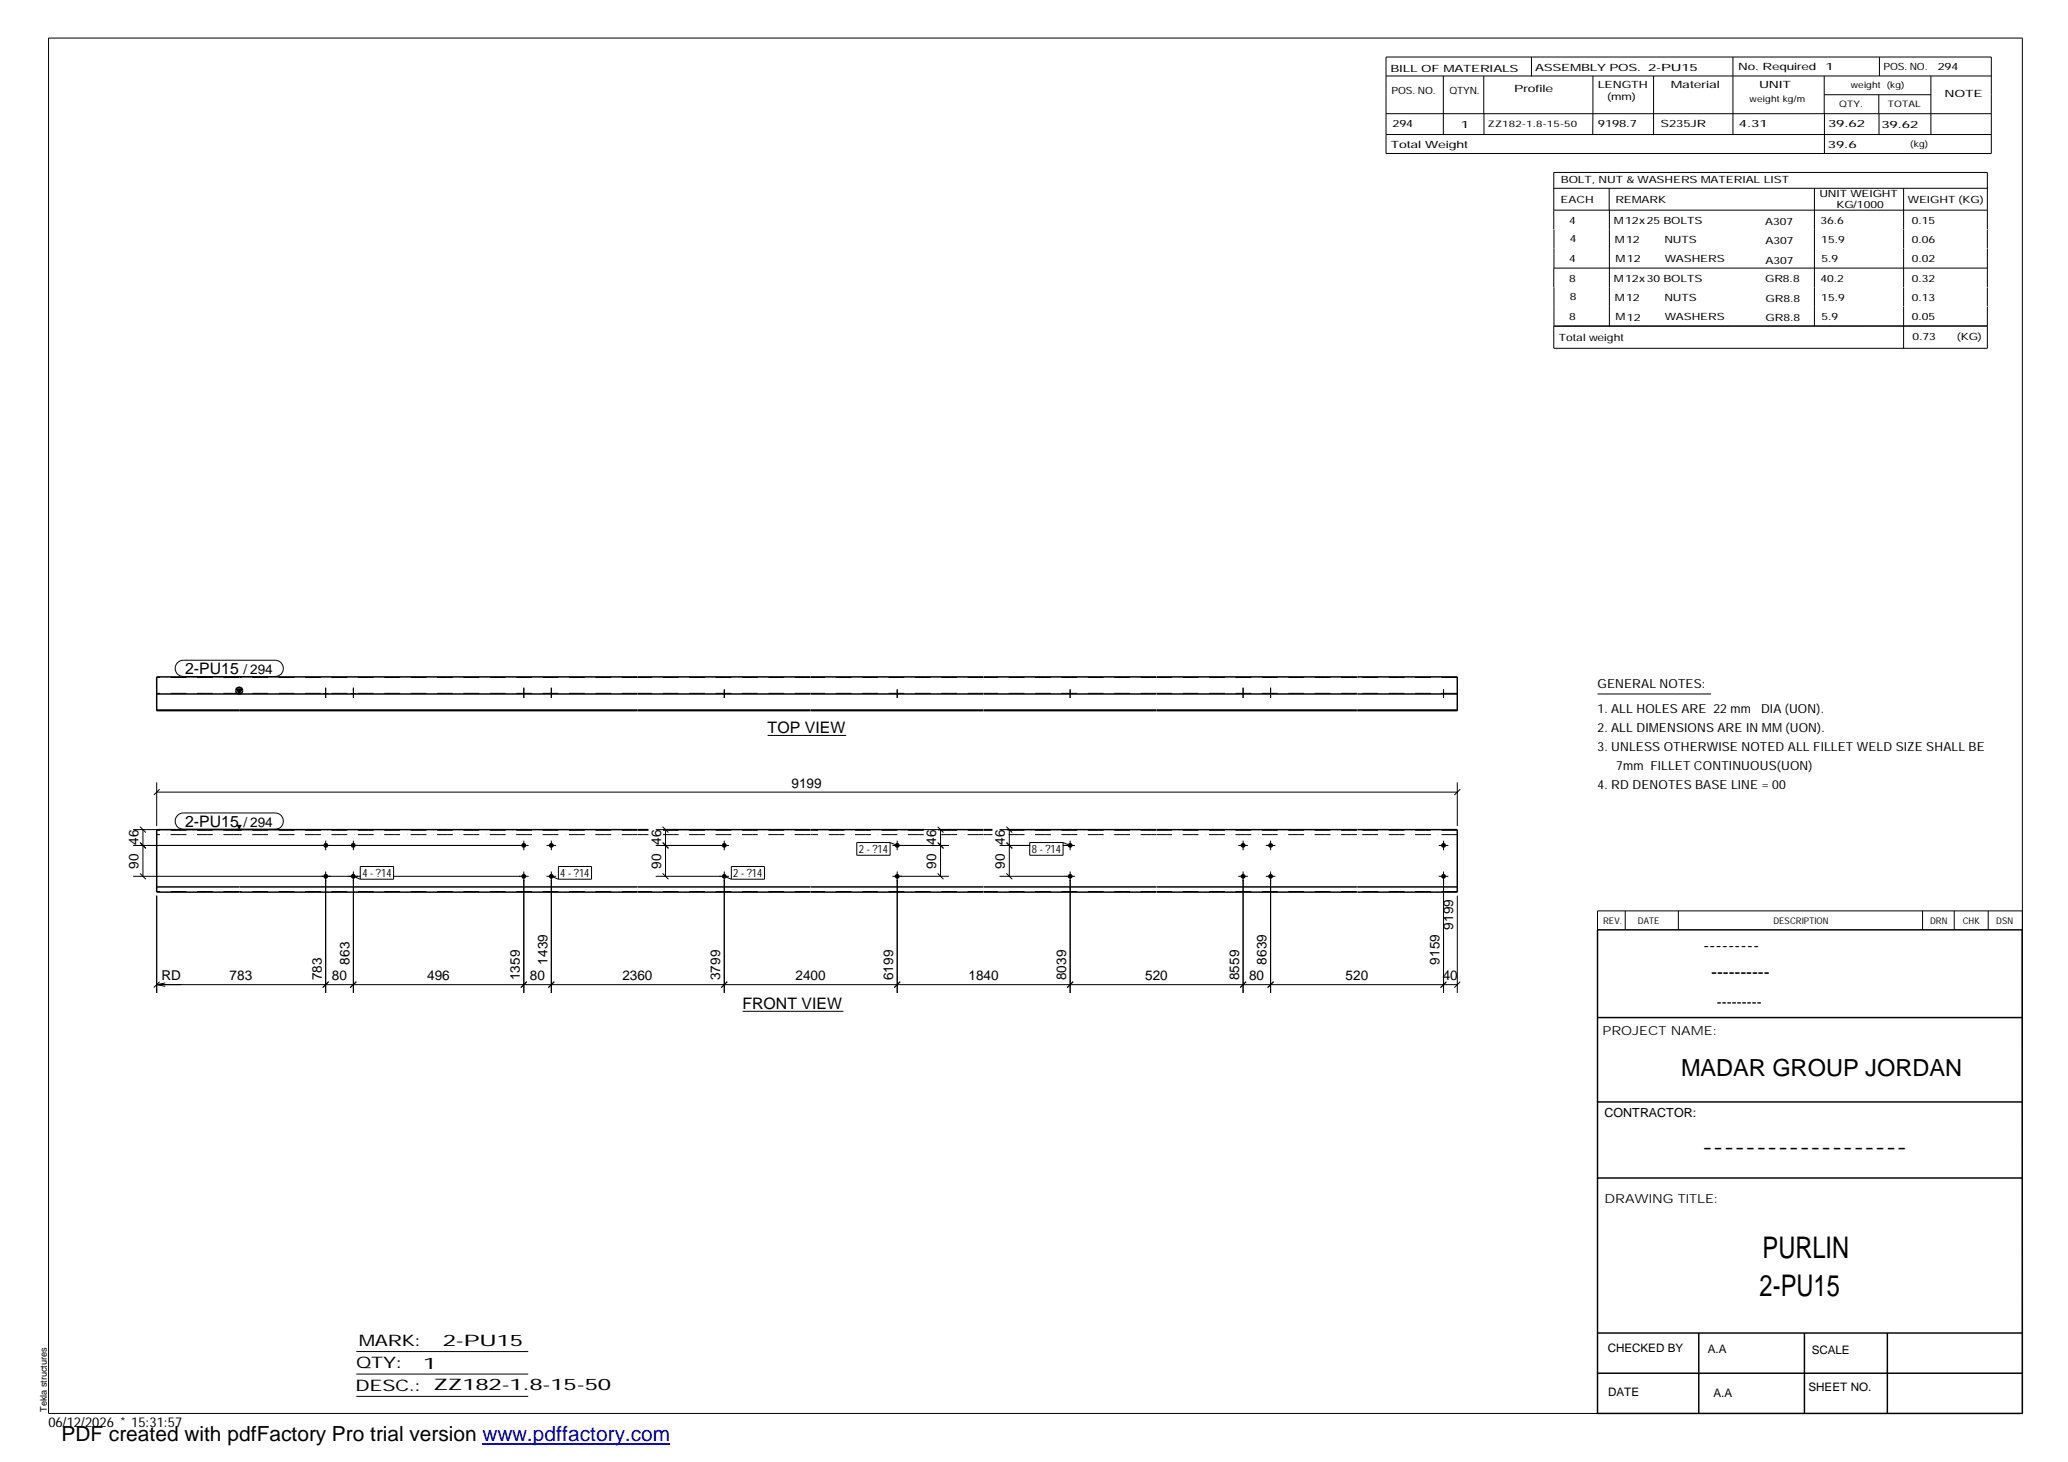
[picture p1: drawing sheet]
<svg xmlns="http://www.w3.org/2000/svg" width="420mm" height="297mm" viewBox="0 0 420 297" stroke-linecap="round" stroke-linejoin="round" font-family="sans-serif">
<g fill="#000">
<path d="M48 140h1.1l-.5 1zM48 167.6h1.1l-.5 1z"/>
<path d="M65.7 140.9h1v.1h-1z" fill-rule="evenodd"/>
<path d="M65.7 140.9h1v.1h-1z" fill-rule="evenodd"/>
<path d="M71.3 140.9h1v.1h-1z" fill-rule="evenodd"/>
<path d="M71.3 140.9h1v.1h-1z" fill-rule="evenodd"/>
<path d="M105.9 140.9h1v.1h-1z" fill-rule="evenodd"/>
<path d="M105.9 140.9h1v.1h-1z" fill-rule="evenodd"/>
<path d="M111.5 140.9h1v.1h-1z" fill-rule="evenodd"/>
<path d="M111.5 140.9h1v.1h-1z" fill-rule="evenodd"/>
<path d="M146.6 140.9h1v.1h-1z" fill-rule="evenodd"/>
<path d="M146.6 140.9h1v.1h-1z" fill-rule="evenodd"/>
<path d="M181.8 140.9h1v.1h-1z" fill-rule="evenodd"/>
<path d="M181.8 140.9h1v.1h-1z" fill-rule="evenodd"/>
<path d="M216.9 140.9h1v.1h-1z" fill-rule="evenodd"/>
<path d="M216.9 140.9h1v.1h-1z" fill-rule="evenodd"/>
<path d="M252.1 140.9h1v.1h-1z" fill-rule="evenodd"/>
<path d="M252.1 140.9h1v.1h-1z" fill-rule="evenodd"/>
<path d="M257.6 140.9h1.1v.1h-1.1z" fill-rule="evenodd"/>
<path d="M257.6 140.9h1.1v.1h-1.1z" fill-rule="evenodd"/>
<path d="M292.8 140.9h1v.1h-1z" fill-rule="evenodd"/>
<path d="M292.8 140.9h1v.1h-1z" fill-rule="evenodd"/>
<circle cx="66.2" cy="178" r=".5"/>
<circle cx="66.2" cy="171.8" r=".49"/>
<circle cx="71.8" cy="178" r=".5"/>
<circle cx="71.8" cy="171.8" r=".49"/>
<circle cx="106.4" cy="171.8" r=".49"/>
<circle cx="106.4" cy="178" r=".49"/>
<circle cx="112" cy="171.8" r=".49"/>
<circle cx="112" cy="178" r=".49"/>
<circle cx="147.1" cy="171.8" r=".49"/>
<circle cx="147.2" cy="178" r=".49"/>
<circle cx="182.3" cy="178" r=".5"/>
<circle cx="182.3" cy="171.8" r=".49"/>
<circle cx="217.4" cy="178" r=".5"/>
<circle cx="217.4" cy="171.8" r=".49"/>
<circle cx="252.5" cy="178" r=".5"/>
<circle cx="252.6" cy="171.8" r=".49"/>
<circle cx="258.1" cy="178" r=".5"/>
<circle cx="258.1" cy="171.8" r=".49"/>
<circle cx="293.3" cy="171.8" r=".49"/>
<circle cx="293.3" cy="178" r=".49"/>
</g>
<g fill="none" stroke="#000" stroke-width=".2">
<path d="M9.9 7.7h401v279.5h-401zM281.6 11.6h123v19.6h-123zM281.6 15.4h123M293.2 15.4v11.9M301.5 15.4v7.7M311.1 11.6v3.9M323.6 15.4v11.9M336 15.4v11.9M352.1 11.6v15.7M370.6 15.4v7.7M370.7 19.2h21.6M381.7 19.2v3.9"/>
<path d="M381.8 11.6v3.8M392.3 15.4v11.9M281.6 23.1h123M281.6 27.3h123M301.5 23.1v4.2M315.7 38.3h88.1M326.9 38.3v4.4M368.6 38.3v27.9M370.7 23.1v8.1M381.8 23.1v4.2M386.8 38.3v8.3M315.7 42.7h88.1"/>
<path d="M315.7 46.6v-11.6h88.1v11.6M315.7 54.5v3.9M315.7 54.5h88.1M315.7 46.6v7.9M315.7 58.4v7.8M327 42.7v23.5M386.8 46.6v3.9M386.8 50.6v7.7M386.8 58.4v3.9M403.8 46.6v3.9M403.8 50.6v7.7M403.8 58.4v3.9"/>
<path d="M386.8 62.3v8.5M403.8 62.3v8.5h-88.1M403.8 66.2h-88.1v4.5M36.1 134.6l.5-.3 .6-.2h18.7a1.65 1.65 0 0 1 1.7 1.7 1.65 1.65 0 0 1-1.7 1.6h-18.7a1.63 1.63 0 0 1-1.5-1 1.63 1.63 0 0 1 .4-1.8zM66.2 139.7v2.1M71.8 139.7v2.1M106.4 139.7v2.1M112 139.7v2.1M252.6 139.7v2.1M258.1 139.7v2.1M31.8 158.9v8.9M65.7 140.9v.1"/>
<path d="M66.7 140.9v.1M71.3 140.9v.1M72.3 140.9v.1M105.9 140.9v.1M106.9 140.9v.1M111.5 140.9v.1M112.5 140.9v.1M146.6 140.9v.1M147.2 140.1v1.7M147.6 140.9v.1M156 149.4h15.9M181.8 140.9v.1"/>
<path d="M182.3 140.1v1.7M182.8 140.9v.1M216.9 140.9v.1M217.4 140.1v1.7M217.9 140.9v.1M252.1 140.9v.1M253.1 140.9v.1M257.6 140.9v.1M258.7 140.9v.1M292.8 140.9v.1M293.3 140.1v1.7M293.8 140.9v.1"/>
<path d="M296.1 158.9v8.9M324.6 141h23M27.1 178h46.2M27.1 171.8h80.3M27.1 168.6h38.4M28.4 177.4l1.2 1.2M28.4 171.2l1.2 1.2M28.4 168l1.2 1.1M29 168.6v9.4M31.8 160.9h264.3M32.4 160.3l-1.2 1.2M36.1 165.7l.5-.4 .6-.1h18.7a1.65 1.65 0 0 1 1.7 1.6 1.65 1.65 0 0 1-1.7 1.7h-18.7a1.63 1.63 0 0 1-1.5-1 1.63 1.63 0 0 1 .4-1.8z"/>
<path d="M66.2 170.8v1.9M66.2 177.1v24.6M71.8 170.8v1.9M71.8 177.1v24.6M71.8 178l1.4 .6M73.2 176.1h6.8v2.5h-6.8zM79.9 178h27.5M106.4 170.8v1.9M106.4 177.1v24.6M111 178h2M111 171.8h2M112 170.8v1.9"/>
<path d="M112 177.1v24.6M112 178l1.5 .6M113.5 176.1h6.7v2.5h-6.7zM133.2 178h14.9M133.2 171.8h14.9M133.2 168.6h13.2M134.6 177.4l1.2 1.2M134.6 171.2l1.2 1.2-1.1-1.2M134.6 168l1.2 1.1M135.2 168.6v9.4M147.2 170.8v1.9M147.2 177.1v24.6"/>
<path d="M147.2 178l1.4 .6M148.6 176.1h6.7v2.5h-6.7zM174.1 171.2h6.7v2.6h-6.7zM180.8 171.2l1.5 .6M181.3 178h11.5M181.3 171.8h11.5M182.3 170.8v1.9M182.3 177.1v24.6M183 168.6h9.8M190.5 177.4l1.2 1.2M190.5 171.2l1.2 1.2-1.1-1.2M190.5 168l1.2 1.1"/>
<path d="M191.1 168.6v9.4M203.1 178h15.3M203.1 171.8h6.2M203.1 168.6h13.6M204.5 177.4l1.2 1.2M204.5 171.2l1.2 1.2-1.1-1.2M204.5 168l1.2 1.1M205.1 168.6v9.4M209.2 171.2h6.8v2.6h-6.8zM215.9 171.8h2.5M216 171.2l1.4 .6M217.4 170.8v1.9"/>
<path d="M217.4 177.1v24.6M251.6 178h1.9M251.6 171.8h1.9M252.6 170.8v1.9M252.6 177.1v24.6M257.2 178h1.9M257.2 171.8h1.9M258.1 170.8v1.9M258.1 177.1v24.6M292.3 178h2M292.3 171.8h2M293.3 170.8v1.9"/>
<path d="M293.3 177.1v24.6M296.7 160.3l-1.2 1.2M31.8 182v19.7M32.4 199.5l-1.2 1.1M33.6 199.7l-1.8 .4M66.8 199.5l-1.2 1.1M72.4 199.5l-1.2 1.1M107 199.5l-1.2 1.1M112.6 199.5l-1.2 1.1M147.7 199.5l-1.1 1.1M182.9 199.5l-1.2 1.1M218 199.5l-1.2 1.1"/>
<path d="M253.2 199.5l-1.2 1.1M258.7 199.5l-1.1 1.1M293.9 199.5l-1.2 1.1M296.1 182v19.7M296.7 199.5l-1.2 1.1M330.2 185.1v3.8M341 185.1v3.8M390.6 185.1v3.8M397 185.1v3.8M403.9 185.1v3.8M410.9 185.1h-86.3v3.8M31.8 200.1h264.3"/>
<path d="M31.8 200.1l1.8 .3M150.9 205.5h20.5M72.4 274.6h34.9M72.4 279.2h34.9M72.4 283.7h34.9"/>
</g>
<g fill="none" stroke="#000" stroke-width=".3">
<path d="M48 140h1.1l-.5 1zM129.5 137.5h-97.7v6.9h97.7M129.6 137.5h35.1M164.8 137.5h35M199.9 137.5h35M235 137.5h40.7M275.8 137.5h20.3v6.9h-20.3M31.8 144.3h97.7M31.8 141h97.7M129.6 144.4h35.1M129.6 144.3h35.1M129.6 141h35.1"/>
<path d="M164.8 144.4h35M164.8 144.3h35M164.8 141h35M199.9 144.4h35M199.9 144.3h35M199.9 141h35M235 144.4h40.7M235 144.3h40.7M235 141h40.7M275.8 144.3h20.3M275.8 141h20.3M48.1 168.4a.69 .69 0 0 0 1 0"/>
<path d="M48.5 168.4l.1 .2 .1-.2M129.5 168.6h-97.7v12.7h97.7M129.6 168.6h2.1M134.7 168.6h30M164.8 168.6h22.9M190.6 168.6h9.2M199.9 168.6h1.7M204.6 168.6h30.3M235 168.6h40.7M275.8 168.6h20.3v12.7h-20.3M31.8 180.2h97.7M129.6 180.2h35.1"/>
<path d="M129.6 181.3h35.1M164.8 180.2h35M164.8 181.3h35M199.9 180.2h35M199.9 181.3h35M235 180.2h40.7M235 181.3h40.7M275.8 180.2h20.3M324.6 188.9h86.2l.1 98.3h-86.3zM324.6 206.7h86.3M324.6 239.3h86.3M324.6 223.9h86.3"/>
<path d="M324.6 270.8h86.3M324.6 279h86.3M345.1 270.8v16.4M366.6 270.8v16.4M383.5 270.8v16.4"/>
<circle cx="48.6" cy="140.3" r=".71"/>
</g>
<g fill="none" stroke="#000" stroke-width=".2" stroke-dasharray="1.1 0 2.1 .7 0 1.4" stroke-linecap="butt">
<path d="M48.6 137.7h-16.8M129.5 137.7h-80.9M164.7 137.7h-35.1M199.8 137.7h-35M234.9 137.7h-35M275.7 137.7h-40.7M296.1 137.7h-20.3M48.6 140.9h-16.8M129.5 140.9h-80.9M164.7 140.9h-35.1M199.8 140.9h-35M234.9 140.9h-35"/>
<path d="M275.7 140.9h-40.7M296.1 140.9h-20.3M48.6 169.6h-16.8M48.6 168.7h-16.8M129.5 169.6h-80.9M129.5 168.7h-80.9M131.7 169.6h-2.1M131.7 168.7h-2.1M164.7 169.6h-30M164.7 168.7h-30M187.7 169.6h-22.9M187.7 168.7h-22.9"/>
<path d="M199.8 169.6h-9.2M199.8 168.7h-9.2M201.6 169.6h-1.7M201.6 168.7h-1.7M234.9 169.6h-30.3M234.9 168.7h-30.3M275.7 169.6h-40.7M275.7 168.7h-40.7M296.1 169.6h-20.3M296.1 168.7h-20.3M48.6 181.1h-16.8M129.5 181.1h-80.9"/>
<path d="M164.7 181.1h-35.1M199.8 181.1h-35M234.9 181.1h-35M275.7 181.1h-40.7M296.1 181.1h-20.3"/>
</g>
<path d="M98 293.3h38.2" fill="none" stroke="#00f" stroke-width=".3"/>
<g font-size="6.1">
<text x="358.1" y="255.5">PURLIN</text>
<text x="357.5" y="263.3">2-PU15</text>
</g>
<text font-size="4.8" x="341.5" y="218.6">MADAR GROUP JORDAN</text>
<text font-size="4.2" x="12.5" y="292.7">PDF created with pdfFactory Pro trial version www.pdffactory.com</text>
<g font-size="3.6">
<text x="346.1" y="193.2">---------</text>
<text x="347.7" y="198.6">----------</text>
<text x="345.8" y="234.2">-------------------</text>
</g>
<g font-size="3.2">
<text x="37.6" y="137">2-PU15</text>
<text x="156" y="148.9">TOP VIEW</text>
<text x="37.6" y="168">2-PU15</text>
<text x="150.9" y="205">FRONT VIEW</text>
<text x="72.9" y="273.5">MARK:</text>
<text x="90" y="273.5">2-PU15</text>
<text x="72.4" y="278">QTY:</text>
<text x="86" y="278.1">1</text>
<text x="72.2" y="282.6">DESC.:</text>
<text x="88.1" y="282.4">ZZ182-1.8-15-50</text>
</g>
<text font-size="3" x="348.8" y="204.5">---------</text>
<g font-size="2.8">
<text x="49.4" y="137">/ 294</text>
<text x="160.8" y="160">9199</text>
<text x="28.1" y="171.7" transform="rotate(-90 28.1 171.7)">46</text>
<text x="49.4" y="168">/ 294</text>
<text x="134.3" y="171.7" transform="rotate(-90 134.3 171.7)">46</text>
<text x="190.2" y="171.7" transform="rotate(-90 190.2 171.7)">46</text>
<text x="204.2" y="171.7" transform="rotate(-90 204.2 171.7)">46</text>
<text x="28.1" y="176.5" transform="rotate(-90 28.1 176.5)">90</text>
<text x="134.3" y="176.5" transform="rotate(-90 134.3 176.5)">90</text>
<text x="190.2" y="176.5" transform="rotate(-90 190.2 176.5)">90</text>
<text x="204.2" y="176.5" transform="rotate(-90 204.2 176.5)">90</text>
<text x="295.3" y="188.9" transform="rotate(-90 295.3 188.9)">9199</text>
<text x="71" y="196" transform="rotate(-90 71 196)">863</text>
<text x="111.2" y="196" transform="rotate(-90 111.2 196)">1439</text>
<text x="257.3" y="196" transform="rotate(-90 257.3 196)">8639</text>
<text x="292.5" y="196" transform="rotate(-90 292.5 196)">9159</text>
<text x="32.8" y="199.2">RD</text>
<text x="46.7" y="199.1">783</text>
<text x="65.4" y="199.2" transform="rotate(-90 65.4 199.2)">783</text>
<text x="67.4" y="199.1">80</text>
<text x="86.8" y="199.1">496</text>
<text x="105.6" y="199.2" transform="rotate(-90 105.6 199.2)">1359</text>
<text x="107.7" y="199.1">80</text>
<text x="126.4" y="199.1">2360</text>
<text x="146.3" y="199.2" transform="rotate(-90 146.3 199.2)">3799</text>
<text x="161.6" y="199.1">2400</text>
<text x="181.5" y="199.2" transform="rotate(-90 181.5 199.2)">6199</text>
<text x="196.8" y="199.1">1840</text>
<text x="216.6" y="199.2" transform="rotate(-90 216.6 199.2)">8039</text>
<text x="232.7" y="199.1">520</text>
<text x="251.8" y="199.2" transform="rotate(-90 251.8 199.2)">8559</text>
<text x="253.8" y="199.1">80</text>
<text x="273.4" y="199.1">520</text>
<text x="293.1" y="199.1">40</text>
<text x="9.8" y="290">06/12/2026 * 15:31:57</text>
</g>
<g font-size="2.5">
<text x="324.6" y="139.9">GENERAL NOTES:</text>
<text x="324.6" y="148.7">2. ALL DIMENSIONS ARE IN MM(UON).</text>
<text x="324.6" y="144.9">1. ALL HOLES ARE 22 mm</text>
<text x="357.8" y="144.9">DIA (UON).</text>
<text x="324.6" y="152.5">3. UNLESS OTHERWISE NOTED ALL FILLET WELD SIZE SHALL BE</text>
<text x="324.6" y="160.2">4. RD DENOTES BASE LINE = 00</text>
<text x="328.4" y="156.4">7mm FILLET CONTINUOUS(UON)</text>
<text x="325.6" y="210.3">PROJECT NAME:</text>
<text x="326" y="226.9">CONTRACTOR:</text>
<text x="326" y="244.4">DRAWING TITLE:</text>
</g>
<g font-size="2.4">
<text x="326.7" y="274.7">CHECKED BY</text>
<text x="347" y="275">A.A</text>
<text x="368.1" y="275.1">SCALE</text>
<text x="326.7" y="283.6">DATE</text>
<text x="348.1" y="283.9">A.A</text>
<text x="367.5" y="282.6">SHEET NO.</text>
</g>
<g font-size="2.3">
<text x="174.5" y="173.3">2- ?14</text>
<text x="209.6" y="173.3">8- ?14</text>
<text x="73.6" y="178.2">4- ?14</text>
<text x="113.8" y="178.2">4- ?14</text>
<text x="149" y="178.2">2- ?14</text>
</g>
<g font-size="2">
<text x="282.5" y="14.6">BILL OF MATERIALS</text>
<text x="311.9" y="14.4">ASSEMBLY POS.</text>
<text x="324.6" y="17.9">LENGTH</text>
<text x="334.9" y="14.4">2-PU15</text>
<text x="339.5" y="17.9">Material</text>
<text x="353.1" y="14.2">No. Required</text>
<text x="357.4" y="17.9">UNIT</text>
<text x="370.9" y="14.2">1</text>
<text x="382.7" y="14.2">POS. NO.</text>
<text x="393.7" y="14.3">294</text>
<text x="282.7" y="19.1">POS. NO.</text>
<text x="294.5" y="19">QTYN.</text>
<text x="307.6" y="18.7">Profile</text>
<text x="326.5" y="20.4">(mm)</text>
<text x="395.1" y="19.6">NOTE</text>
<text x="282.9" y="25.8">294</text>
<text x="296.8" y="26">1</text>
<text x="324.7" y="25.9">9198.7</text>
<text x="337.4" y="25.9">S235JR</text>
<text x="353.3" y="25.9">4.31</text>
<text x="371.4" y="25.9">39.62</text>
<text x="382.3" y="25.9">39.62</text>
<text x="282.6" y="30.1">Total Weight</text>
<text x="371.4" y="30">39.6</text>
<text x="317.1" y="41.3">EACH</text>
<text x="317.1" y="37.2">BOLT, NUT &amp; WASHERS MATERIAL LIST</text>
<text x="328.2" y="41.3">REMARK</text>
<text x="369.7" y="40.1">UNIT WEIGHT</text>
<text x="387.6" y="41.2">WEIGHT (KG)</text>
<text x="318.8" y="45.4">4</text>
<text x="327.9" y="45.6">M12x25 BOLTS</text>
<text x="358.6" y="45.6">A307</text>
<text x="369.9" y="45.5">36.6</text>
<text x="373.1" y="42.2">KG/1000</text>
<text x="388.4" y="45.5">0.15</text>
<text x="318.8" y="53.3">4</text>
<text x="318.9" y="49.2">4</text>
<text x="328.1" y="49.3">M12</text>
<text x="328.3" y="53.3">M12</text>
<text x="338.2" y="49.4">NUTS</text>
<text x="338.2" y="53.3">WASHERS</text>
<text x="358.7" y="49.6">A307</text>
<text x="358.7" y="53.5">A307</text>
<text x="370" y="49.3">15.9</text>
<text x="370.1" y="53.2">5.9</text>
<text x="388.4" y="49.4">0.06</text>
<text x="388.4" y="53.3">0.02</text>
<text x="318.8" y="57.2">8</text>
<text x="327.9" y="57.3">M12x30BOLTS</text>
<text x="358.6" y="57.4">GR8.8</text>
<text x="369.9" y="57.3">40.2</text>
<text x="388.4" y="57.2">0.32</text>
<text x="318.8" y="65.1">8</text>
<text x="318.9" y="61">8</text>
<text x="328.1" y="61.2">M12</text>
<text x="328.3" y="65.1">M12</text>
<text x="338.2" y="61.2">NUTS</text>
<text x="338.2" y="65.1">WASHERS</text>
<text x="358.7" y="61.4">GR8.8</text>
<text x="358.7" y="65.3">GR8.8</text>
<text x="370" y="61.1">15.9</text>
<text x="370.1" y="65">5.9</text>
<text x="388.4" y="61.2">0.13</text>
<text x="388.4" y="65.1">0.05</text>
<text x="316.7" y="69.3">Total weight</text>
<text x="388.6" y="69.1">0.73</text>
<text x="397.6" y="69">(KG)</text>
</g>
<g font-size="1.9">
<text x="325.7" y="187.8">REV.</text>
<text x="332.8" y="187.6">DATE</text>
<text x="360.3" y="187.7">DESCRIPTION</text>
<text x="392.1" y="187.6">DRN</text>
<text x="398.8" y="187.6">CHK</text>
<text x="405.6" y="187.7">DSN</text>
<text x="9.5" y="286.8" transform="rotate(-90 9.5 286.8)">Tekla structures</text>
</g>
<g font-size="1.8">
<text x="376" y="17.9">weight (kg)</text>
<text x="355.5" y="20.7">weightkg/m</text>
<text x="373.6" y="21.7">QTY.</text>
<text x="383.5" y="21.8">TOTAL</text>
<text x="302.3" y="25.9">ZZ182-1.8-15-50</text>
<text x="388.1" y="29.8">(kg)</text>
</g>
</svg>
